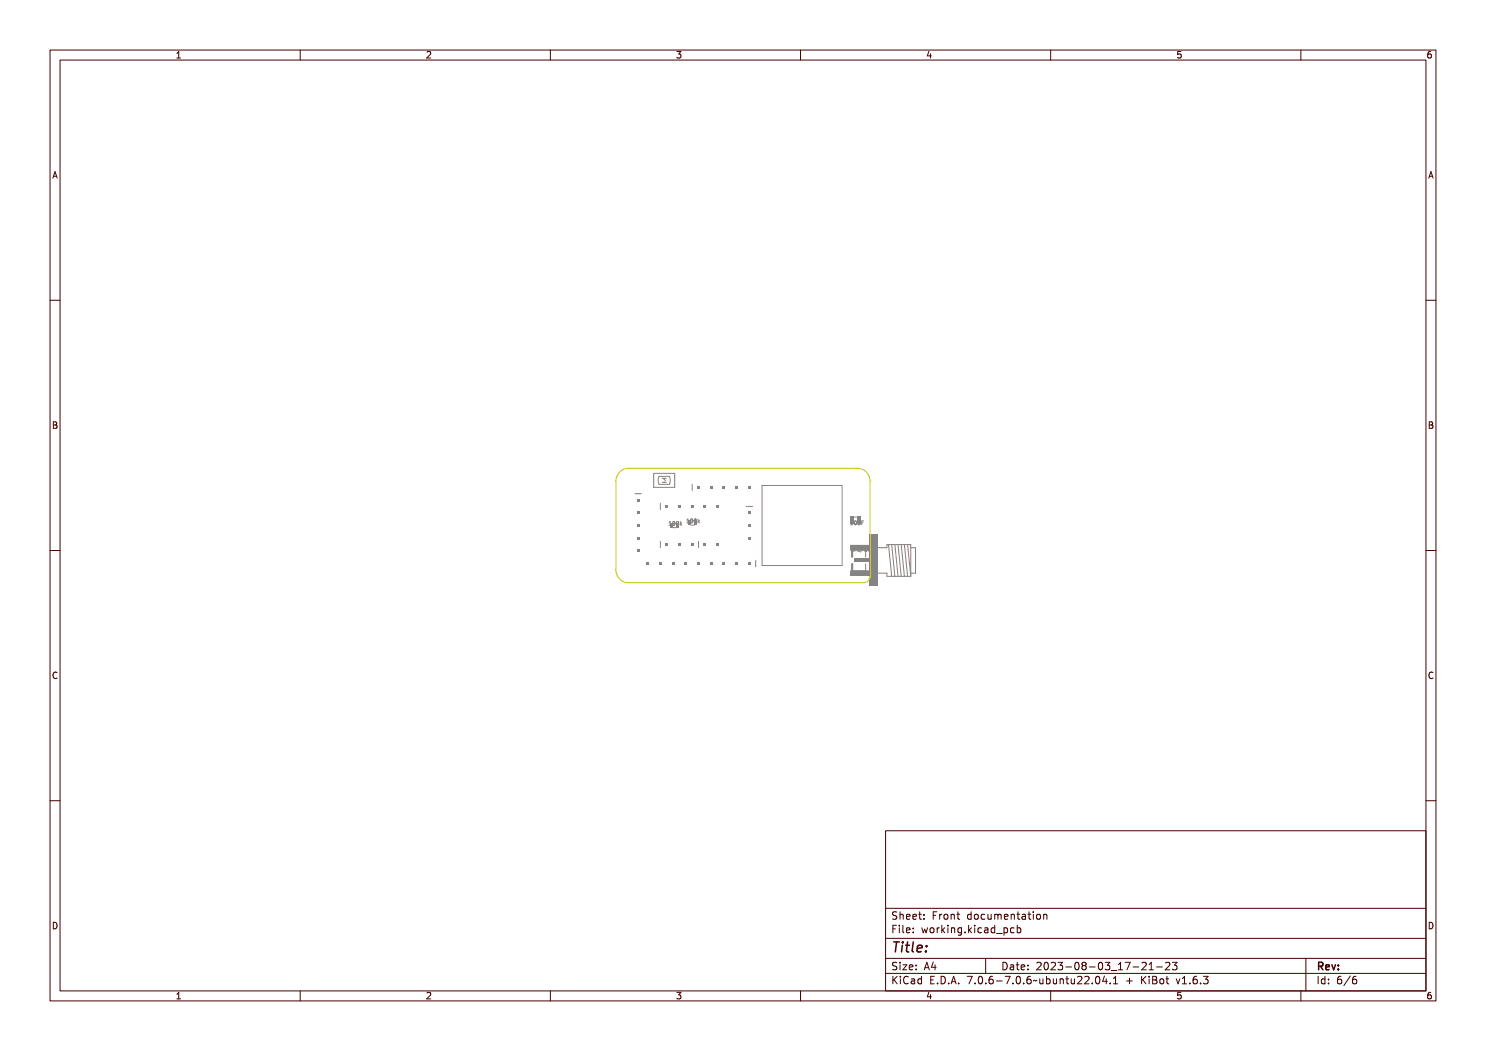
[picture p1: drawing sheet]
<svg xmlns="http://www.w3.org/2000/svg" width="297mm" height="210mm" viewBox="0 0 297 210" stroke-linecap="round" stroke-linejoin="round" font-family="sans-serif">
<g fill="none" stroke="#848484" stroke-width=".2">
<path d="M134.1 104.3h.2v.6l.2 .1h-.4l.1-.1v-.6zM134.4 105.4h.7M134.7 104.3h.1a.37 .37 0 0 1 .3 .3 .37 .37 0 0 1-.3 .4l-.2-.2zM134.8 104.3a.31 .31 0 0 1 .2 .3 .31 .31 0 0 1-.2 .3zM135.3 104.3h.1a.37 .37 0 0 1 .3 .3 .37 .37 0 0 1-.3 .4l-.1-.2zM135.4 104.3a.31 .31 0 0 1 .2 .3 .31 .31 0 0 1-.2 .3zM135.9 104.2l.1 .5 .4-.3-.2 .3 .2 .3-.3-.3-.2 .3zM137.6 103.8l.3-.1v.7l.2 .1h-.5l.2-.1v-.6zM138.2 103.8h.1a.37 .37 0 0 1 .4 .3 .37 .37 0 0 1-.4 .4l-.1-.2zM138.4 103.8a.31 .31 0 0 1 .2 .3 .31 .31 0 0 1-.2 .3zM138.9 103.8h.1a.37 .37 0 0 1 .3 .3 .37 .37 0 0 1-.3 .4l-.2-.2zM139 103.8a.31 .31 0 0 1 .2 .3 .31 .31 0 0 1-.2 .3z"/>
<path d="M139.5 103.7l.1 .5 .3-.3-.2 .2 .3 .4-.3-.3-.2 .3zM170 104.2l.2-.1v.7l.2 .1h-.4l.1-.1v-.6zM170.1 109.7l.2 .4 .2-.4v.5l-.1-.1a.17 .17 0 0 1-.2 .1 .17 .17 0 0 1-.1-.2zM170.6 104.2l.1-.1a.37 .37 0 0 1 .3 .4 .37 .37 0 0 1-.3 .4l-.2-.2zM170.7 109.5h.4l-.3 .1v.2h.3l-.3 .1v.3zM170.7 104.2a.31 .31 0 0 1 .2 .3 .31 .31 0 0 1-.2 .3zM171.2 104.3l.2 .5 .2-.5v.6l-.1-.1a.18 .18 0 0 1-.2 .1 .18 .18 0 0 1-.1-.2zM171.3 109.5l.1 .6 .3 .1h-.4zM171.8 104.1h.5l-.4 .1v.2h.3l-.3 .1v.4h-.1zM172.2 109.5l-.4 .8zM172.5 109.5h.3l-.3 .2a.27 .27 0 0 1 .4 .3 .27 .27 0 0 1-.5 .2v-.1h.3v-.2a.23 .23 0 0 1-.3-.1 .23 .23 0 0 1 .1-.3zM173 109.5h.1l.1 .3 .2-.3h.1v.7l-.1-.6-.1 .3-.2-.3-.1 .6z"/>
<path d="M173.8 109.5h.1l.2 .7-.1-.2h-.3l-.2 .2zM173.8 109.6l.1 .3h-.2zM174.3 110.2l.3-.8 .2 .8M174.4 110h.3"/>
<circle cx="134.9" cy="104.6" r=".07"/>
<circle cx="135.5" cy="104.6" r=".07"/>
<circle cx="138.4" cy="104.1" r=".07"/>
<circle cx="139.1" cy="104.1" r=".07"/>
<circle cx="170.8" cy="104.5" r=".07"/>
</g>
<g fill="#848484">
<path d="M135.1 104.5h.5v1h-.5z" fill-rule="evenodd"/>
<path d="M134 104.5h.5v1h-.5z" fill-rule="evenodd"/>
</g>
<path d="M138.3 96.7v1.3" fill="none" stroke="#848484" stroke-width=".2"/>
<g fill="#848484">
<path d="M139.4 97.1h.5v.5h-.5z" fill-rule="evenodd"/>
<path d="M141.9 97.1h.5v.5h-.5z" fill-rule="evenodd"/>
<path d="M144.4 97.1h.5v.5h-.5z" fill-rule="evenodd"/>
<path d="M147 97.1h.5v.5h-.5z" fill-rule="evenodd"/>
<path d="M149.5 97.1h.5v.5h-.5z" fill-rule="evenodd"/>
</g>
<path d="M138.1 104.9h.7" fill="none" stroke="#848484" stroke-width=".2"/>
<g fill="#848484">
<path d="M138.8 104h.5v1h-.5z" fill-rule="evenodd"/>
<path d="M137.6 104h.5v1h-.5z" fill-rule="evenodd"/>
</g>
<path d="M126.9 98.7h1.3" fill="none" stroke="#848484" stroke-width=".2"/>
<g fill="#848484">
<path d="M127.3 99.7h.5v.5h-.5z" fill-rule="evenodd"/>
<path d="M127.3 102.2h.5v.5h-.5z" fill-rule="evenodd"/>
<path d="M127.3 104.8h.5v.5h-.5z" fill-rule="evenodd"/>
<path d="M127.3 107.3h.5v.5h-.5z" fill-rule="evenodd"/>
<path d="M127.3 109.8h.5v.5h-.5z" fill-rule="evenodd"/>
</g>
<path d="M139.6 108.2v1.2" fill="none" stroke="#848484" stroke-width=".2"/>
<g fill="#848484">
<path d="M140.6 108.6h.5v.5h-.5z" fill-rule="evenodd"/>
<path d="M143.2 108.6h.5v.5h-.5z" fill-rule="evenodd"/>
</g>
<path d="M151 112v1.3" fill="none" stroke="#848484" stroke-width=".2"/>
<g fill="#848484">
<path d="M149.5 112.4h.5v.5h-.5z" fill-rule="evenodd"/>
<path d="M147 112.4h.5v.5h-.5z" fill-rule="evenodd"/>
<path d="M144.4 112.4h.5v.5h-.5z" fill-rule="evenodd"/>
<path d="M141.9 112.4h.5v.5h-.5z" fill-rule="evenodd"/>
<path d="M139.4 112.4h.5v.5h-.5z" fill-rule="evenodd"/>
<path d="M136.8 112.4h.5v.5h-.5z" fill-rule="evenodd"/>
<path d="M134.3 112.4h.5v.5h-.5z" fill-rule="evenodd"/>
<path d="M131.7 112.4h.5v.5h-.5z" fill-rule="evenodd"/>
<path d="M129.2 112.4h.5v.5h-.5z" fill-rule="evenodd"/>
</g>
<g fill="none" stroke="#848484" stroke-width=".2">
<path d="M152.3 97h16v16h-16zM170.2 109.9v1.4h.2v-1.4h2.6v1.4M170.3 110v1.3M170.3 112.7v1.3M173 112.7v1.4h-2.8v-1.4h.2v1.4M175.4 109.4h1.9v-.6h4.7v6.4h-4.7v-.7h-1.9zM177.6 108.8l.6 6.4M178.2 108.8l.7 6.4M178.9 108.8l.6 6.4M179.5 108.8l.6 6.4M180.1 108.8l.7 6.4M180.8 108.8l.6 6.4"/>
<path d="M181.4 108.8l.6 6.4M182 109.4h1v5.1h-1"/>
</g>
<g fill="#848484">
<path d="M170.6 111.7h3.2v.6h-3.2z" fill-rule="evenodd"/>
<path d="M173.7 106.8h1.7v10.3h-1.7z" fill-rule="evenodd"/>
<path d="M169.9 108.9h5.5v6.2h-5.5v-1.1h3.8v-4h-3.8z" fill-rule="evenodd"/>
</g>
<path d="M130.7 94.6h4.2v2.8h-4.2zM131.7 95.2h2.1a2.09 2.09 0 0 1 0 1.6h-2.1a2.09 2.09 0 0 1 0-1.6zM132.4 95.6h.8M132.4 96.4h.8M132.8 95.6v.2l.3 .3M132.8 96.3v.1M132 100.6v1.2" fill="none" stroke="#848484" stroke-width=".2"/>
<g fill="#848484">
<path d="M133 100.9h.5v.5h-.5z" fill-rule="evenodd"/>
<path d="M135.5 100.9h.6v.5h-.6z" fill-rule="evenodd"/>
<path d="M138.1 100.9h.5v.5h-.5z" fill-rule="evenodd"/>
<path d="M140.6 100.9h.5v.5h-.5z" fill-rule="evenodd"/>
<path d="M143.2 100.9h.5v.5h-.5z" fill-rule="evenodd"/>
</g>
<path d="M170.6 103.3h.8" fill="none" stroke="#848484" stroke-width=".2"/>
<g fill="#848484">
<path d="M169.9 103.3h.7v1.4h-.7z" fill-rule="evenodd"/>
<path d="M171.3 103.3h.8v1.4h-.8z" fill-rule="evenodd"/>
</g>
<path d="M132 108.2v1.2" fill="none" stroke="#848484" stroke-width=".2"/>
<g fill="#848484">
<path d="M133 108.6h.5v.5h-.5z" fill-rule="evenodd"/>
<path d="M135.5 108.6h.6v.5h-.6z" fill-rule="evenodd"/>
<path d="M138.1 108.6h.5v.5h-.5z" fill-rule="evenodd"/>
</g>
<path d="M149.1 101.2h1.3" fill="none" stroke="#848484" stroke-width=".2"/>
<g fill="#848484">
<path d="M149.5 102.2h.5v.5h-.5z" fill-rule="evenodd"/>
<path d="M149.5 104.8h.5v.5h-.5z" fill-rule="evenodd"/>
<path d="M149.5 107.3h.5v.5h-.5z" fill-rule="evenodd"/>
</g>
<path d="M124.1 94.1l1-.5h.5h45.8a2.54 2.54 0 0 1 2.5 2.5v19.1a1.27 1.27 0 0 1-1.3 1.2h-47a2.54 2.54 0 0 1-2.5-2.5v-17.8a2.54 2.54 0 0 1 1-2z" fill="none" stroke="#c2c200" stroke-width=".2"/>
<g fill="none" stroke="#480000" stroke-width=".2">
<path d="M10 10h277v190h-277zM12 12h273v186h-273zM60 10v2M110 10v2M160 10v2M210 10v2M260 10v2M10 60h2M285 60h2M10 110h2M285 110h2M10 160h2"/>
<path d="M285 160h2M177 166h108v32h-108zM60 198v2M110 198v2M160 198v2M177 181.5h108M177 187.5h108M177 191.5h108M177 194.5h108M178.1 195.2h.2v.6l.6-.6h.3l-.6 .6 .6 .8h-.2l-.5-.7-.2 .2v.5h-.2zM178.2 185h.9v.2h-.7v.4h.6v.2h-.6v.7h-.2zM178.3 182.4l.5-.1h.2v.2a.31 .31 0 0 0-.5-.1 .31 .31 0 0 0 0 .5 .5 .5 0 0 1 .6 .6 .5 .5 0 0 1-.8 .2l-.1-.2a.34 .34 0 0 0 .4 .1 .34 .34 0 0 0 .1-.5 .47 .47 0 0 1-.5-.2 .47 .47 0 0 1 .1-.5z"/>
<path d="M178.3 192.5l.5-.1h.2v.2a.31 .31 0 0 0-.5-.1 .31 .31 0 0 0 0 .5 .5 .5 0 0 1 .6 .6 .5 .5 0 0 1-.8 .2l-.1-.2a.34 .34 0 0 0 .4 .1 .34 .34 0 0 0 .1-.5 .47 .47 0 0 1-.5-.2 .47 .47 0 0 1 .1-.5zM179.4 182.2h.2v.6a.35 .35 0 0 1 .4-.1 .35 .35 0 0 1 .2 .4v.6h-.2v-.8h-.4v.8h-.2zM179.5 185.4h.4v.9h.4v.2h-.9v-.2h.3v-.8h-.2zM179.5 192.8h.4v.9h.4v.1h-.9v-.1h.3v-.8h-.2zM179.5 195.6h.4v.9h.4v.1h-.9v-.1h.3v-.8h-.2zM179.7 184.9h.2v.3h-.2zM179.7 192.3h.2v.3h-.2zM179.7 195.1h.2v.3h-.2zM180.6 184.9h.4v1.3l.4 .1v.2l-.5-.2v-1.2h-.3zM180.6 192.8h.8l-.6 .9h.6v.1h-.8l.6-.9h-.6zM180.7 182.8l.1-.1a.49 .49 0 0 1 .5 0 .49 .49 0 0 1 .2 .5h-.8a.42 .42 0 0 0 .3 .4 .42 .42 0 0 0 .4-.1 .47 .47 0 0 1-.4 .3 .47 .47 0 0 1-.4-.3zM180.7 195.4a.4 .4 0 0 1 .4-.3 .4 .4 0 0 1 .4 .3 .56 .56 0 0 0-.8 .4 .56 .56 0 0 0 .5 .7l.3-.1a.43 .43 0 0 1-.5 .3 .43 .43 0 0 1-.4-.4v-.6z"/>
<path d="M180.8 182.9l.4-.1 .1 .3h-.6zM181.8 195.6l.3-.1a.43 .43 0 0 1 .5 .5v.6h-.1v-.1a.38 .38 0 0 1-.5 .2 .38 .38 0 0 1-.2-.5 .38 .38 0 0 1 .4-.2h.3a.35 .35 0 0 0-.3-.4 .35 .35 0 0 0-.4 .2zM181.9 182.8l.1-.1a.49 .49 0 0 1 .5 0 .49 .49 0 0 1 .2 .5h-.8a.42 .42 0 0 0 .3 .4 .42 .42 0 0 0 .5-.1 .47 .47 0 0 1-.5 .3 .47 .47 0 0 1-.4-.3zM181.9 185.5l.1-.1a.49 .49 0 0 1 .5 0 .49 .49 0 0 1 .2 .5h-.8a.42 .42 0 0 0 .3 .4 .42 .42 0 0 0 .5-.1 .47 .47 0 0 1-.5 .3 .47 .47 0 0 1-.4-.3zM181.9 192.9l.1-.1a.49 .49 0 0 1 .5 0 .49 .49 0 0 1 .2 .5h-.8a.42 .42 0 0 0 .3 .4 .42 .42 0 0 0 .5-.1 .47 .47 0 0 1-.5 .3 .47 .47 0 0 1-.4-.3zM182 196.2l.5-.1a.31 .31 0 0 1-.2 .4 .31 .31 0 0 1-.4-.1zM182 182.9l.4-.1 .1 .3h-.6zM182 185.6l.4-.1 .1 .3h-.6zM182 193l.4-.1 .1 .3h-.6zM183 195.7l.4-.2 .2 .2v-.6h.2v1.5h-.2v-.1a.42 .42 0 0 1-.5 .1 .42 .42 0 0 1-.2-.5zM183.2 195.8l.1-.1a.4 .4 0 0 1 .3 .4 .4 .4 0 0 1-.3 .4l-.2-.2zM183.2 182.3h.2v.4h.4v.1h-.4v.7l.4 .1v.1h-.4l-.1-.1-.1-.8h-.3v-.1h.3z"/>
<path d="M183.3 185.4h.2v.3h-.2zM183.3 186.2h.2v.3h-.2zM183.3 192.8h.2v.3h-.2zM183.3 193.6h.2v.2h-.2zM184.5 182.7h.2v.3h-.2zM184.5 183.5h.2v.2h-.2zM185.2 185.4h.2l.2 .8 .1-.5h.2l.2 .5 .1-.8h.2l-.2 1.1h-.2l-.2-.7-.2 .7h-.1zM185.4 195.2h.9v.2h-.7v.4h.6v.2h-.6v.5h.7v.1h-.9zM185.7 192.4h.2l.5 1.4h-.2l-.1-.3h-.5l-.1 .3h-.2zM185.8 192.6l.2 .7h-.4zM186.6 182.3h.9v.2h-.7v.4h.6v.2h-.6v.6h-.2zM186.8 185.6l.1-.1a.39 .39 0 0 1 .4 .4 .39 .39 0 0 1-.4 .4l-.1-.2z"/>
<path d="M186.9 196.4h.2v.2h-.2zM187.1 192.4h.2v.9h.2v.2h-.2v.3h-.2v-.3h-.6zM187.1 192.6v.7h-.4zM187.8 195.2a.76 .76 0 0 1 .9 .7 .76 .76 0 0 1-.9 .7zM188 195.4a.57 .57 0 0 1 .5 .5 .57 .57 0 0 1-.5 .6zM188 182.7h.2v.2v-.1a.29 .29 0 0 1 .3-.2 .29 .29 0 0 1 .3 .3 .37 .37 0 0 0-.5-.1 .37 .37 0 0 0-.1 .4v.5h-.2zM188 185.4h.2v.2v-.1a.29 .29 0 0 1 .3-.2 .29 .29 0 0 1 .3 .3 .37 .37 0 0 0-.5-.1 .37 .37 0 0 0-.1 .4v.6h-.2zM189.1 184.9h.1v.9l.5-.4h.2l-.4 .4 .5 .7h-.2l-.4-.6-.2 .1v.5h-.1zM189.2 182.9l.1-.1a.39 .39 0 0 1 .4 .4 .39 .39 0 0 1-.4 .4l-.1-.2zM189.3 196.4h.3v.2h-.3zM190.2 182.7h.2v.1a.35 .35 0 0 1 .4-.1 .35 .35 0 0 1 .3 .4v.6h-.2l-.1-.8h-.3l-.1 .8h-.2zM190.3 185.4h.4v.9h.4v.2h-.9v-.2h.4v-.8h-.3z"/>
<path d="M190.5 195.2h.3l.4 1.4h-.2l-.1-.3h-.5l-.1 .3h-.2zM190.6 184.9h.1v.3h-.1zM190.6 195.4l.2 .7h-.4zM191.4 185.4h.2v.1a.35 .35 0 0 1 .4-.1 .35 .35 0 0 1 .3 .4v.7h-.2l-.1-.9h-.3l-.1 .9h-.2zM191.7 182.3h.1v.4h.4v.1h-.4v.7l.4 .1v.1h-.4l-.1-.1v-.8h-.3v-.1h.3zM191.7 196.4h.3v.2h-.3zM192.7 185.5l.3-.2 .3 .2v-.1h.2v1a.53 .53 0 0 1-.8 .4v-.2a.36 .36 0 0 0 .4 .1 .36 .36 0 0 0 .2-.4l-.1 .1a.53 .53 0 0 1-.7-.3 .53 .53 0 0 1 .2-.6zM192.8 185.6l.1-.1a.39 .39 0 0 1 .4 .4 .39 .39 0 0 1-.4 .4l-.1-.2zM193.8 195.2h.9l-.5 1.4h-.2l.5-1.2h-.7zM193.9 182.8l.3-.2 .3 .2v-.6h.2v1.5h-.2v-.1a.42 .42 0 0 1-.6 .1 .42 .42 0 0 1-.1-.5zM194.1 182.8a.4 .4 0 0 1 .4 .4 .4 .4 0 0 1-.4 .4l-.2-.4zM194.1 186.2h.3v.3h-.3z"/>
<path d="M195.1 184.9h.2v.9l.4-.4h.3l-.5 .4 .5 .7h-.2l-.4-.6-.1 .1v.5h-.2zM195.2 182.9l.1-.1a.39 .39 0 0 1 .4 .4 .39 .39 0 0 1-.4 .4l-.1-.2zM195.3 196.4h.3v.2h-.3zM196.3 185.4h.5v.9h.3v.2h-.9v-.2h.4v-.8h-.3zM196.3 195.4a.57 .57 0 0 1 .7 0 .57 .57 0 0 1 .1 .8 .5 .5 0 0 1-.6 .5 .5 .5 0 0 1-.3-.8zM196.4 182.8a.39 .39 0 0 1 .4-.2 .39 .39 0 0 1 .3 .3 .4 .4 0 0 0-.6 0 .4 .4 0 0 0 0 .6 .4 .4 0 0 0 .6 0 .45 .45 0 0 1-.6 .3 .45 .45 0 0 1-.3-.6zM196.5 195.4a.61 .61 0 0 1 .4 1l-.1 .1a.61 .61 0 0 1-.4-1zM196.6 184.9h.2v.3h-.2zM197 191.5v3M197.4 182.7h.2v.8l.2 .1 .3-.2v-.7h.2v1h-.2v-.1a.35 .35 0 0 1-.4 .2 .35 .35 0 0 1-.3-.5zM197.6 185.5a.39 .39 0 0 1 .4-.2 .39 .39 0 0 1 .3 .3 .4 .4 0 0 0-.6 0 .4 .4 0 0 0 0 .6 .4 .4 0 0 0 .6 0 .45 .45 0 0 1-.6 .3 .45 .45 0 0 1-.3-.6zM197.7 196.4h.3v.2h-.3z"/>
<path d="M198.6 182.7l.5 .1 .3-.1 .2 1h-.2l-.1-.9-.2 .1v.8h-.1l-.2-.9-.1 .9h-.1zM198.7 185.4l.2-.1a.43 .43 0 0 1 .6 .5v.7h-.2v-.2a.38 .38 0 0 1-.5 .2 .38 .38 0 0 1-.2-.5 .38 .38 0 0 1 .5-.2h.2a.35 .35 0 0 0-.3-.4 .35 .35 0 0 0-.3 .2zM198.7 195.4a.38 .38 0 0 1 .4-.3 .38 .38 0 0 1 .3 .3 .43 .43 0 0 0-.5 0 .43 .43 0 0 0-.1 .5 .46 .46 0 0 1 .7 .1 .46 .46 0 0 1-.2 .6 .46 .46 0 0 1-.7-.2zM198.8 186l.5-.1a.31 .31 0 0 1-.1 .4 .31 .31 0 0 1-.4-.1zM199.9 185.5l.3-.2 .3 .2v-.6h.2v1.6h-.2v-.2a.42 .42 0 0 1-.5 .1 .42 .42 0 0 1-.2-.5zM199.9 182.8l.2-.1a.49 .49 0 0 1 .5 0 .49 .49 0 0 1 .1 .5h-.7a.42 .42 0 0 0 .2 .4 .42 .42 0 0 0 .5-.1 .47 .47 0 0 1-.4 .3 .47 .47 0 0 1-.5-.3zM200 196h.5v.2h-.5zM200 185.6l.1-.1a.39 .39 0 0 1 .4 .4 .39 .39 0 0 1-.4 .4l-.1-.2zM200.1 182.9l.3-.1 .2 .3h-.6zM200.1 192.4a.76 .76 0 0 1 1 .7 .76 .76 0 0 1-1 .7zM200.3 192.6a.57 .57 0 0 1 .6 .5 .57 .57 0 0 1-.6 .6zM200.9 186.8l1.2 .1z"/>
<path d="M201 195.2h.9l-.5 1.4h-.2l.5-1.2h-.7zM201.1 182.7h.1v.1a.35 .35 0 0 1 .5-.1 .35 .35 0 0 1 .2 .4v.6h-.2v-.8h-.4l-.1 .8h-.1zM201.4 192.8l.3-.1a.43 .43 0 0 1 .5 .5v.6h-.1v-.1a.38 .38 0 0 1-.5 .2 .38 .38 0 0 1-.2-.5 .38 .38 0 0 1 .4-.2h.3a.35 .35 0 0 0-.3-.4 .35 .35 0 0 0-.4 .2zM201.6 193.4l.5-.1a.31 .31 0 0 1-.2 .4 .31 .31 0 0 1-.4-.1zM202.2 185.4h.2v.1a.53 .53 0 0 1 .8 .3 .53 .53 0 0 1-.6 .7l-.2-.2v.6h-.2zM202.5 182.3h.2v.4h.4v.1h-.4v.7l.4 .1v.1h-.4l-.2-.1v-.8h-.3v-.1h.3zM202.5 185.6l.1-.1a.4 .4 0 0 1 .4 .4 .4 .4 0 0 1-.4 .4l-.2-.2zM202.5 196.4h.3v.2h-.3zM202.8 192.4h.2v.4h.4v.1h-.4v.7l.4 .1v.1h-.4l-.2-.1v-.8h-.3v-.1h.3zM203.5 182.7l.3-.1a.43 .43 0 0 1 .5 .5v.6h-.2v-.1a.38 .38 0 0 1-.5 .2 .38 .38 0 0 1-.2-.5 .38 .38 0 0 1 .5-.2h.2a.35 .35 0 0 0-.2-.4 .35 .35 0 0 0-.4 .2zM203.5 195.4a.57 .57 0 0 1 .8 0 .57 .57 0 0 1 0 .8 .5 .5 0 0 1-.6 .5 .5 .5 0 0 1-.3-.8zM203.6 185.5a.39 .39 0 0 1 .4-.2 .39 .39 0 0 1 .3 .3 .4 .4 0 0 0-.5 0 .4 .4 0 0 0 0 .6 .4 .4 0 0 0 .5 0 .45 .45 0 0 1-.6 .3 .45 .45 0 0 1-.2-.6z"/>
<path d="M203.7 183.3l.4-.1a.31 .31 0 0 1-.1 .4 .31 .31 0 0 1-.4-.1zM203.7 195.4a.61 .61 0 0 1 .4 1l-.1 .1a.61 .61 0 0 1-.3-1zM203.9 192.9l.1-.1a.49 .49 0 0 1 .5 0 .49 .49 0 0 1 .2 .5h-.8a.42 .42 0 0 0 .3 .4 .42 .42 0 0 0 .5-.1 .47 .47 0 0 1-.5 .3 .47 .47 0 0 1-.4-.3zM204 193l.4-.1 .1 .3h-.6zM204.7 184.9h.1v.6a.53 .53 0 0 1 .8 .3 .53 .53 0 0 1-.6 .7l-.2-.2v.2h-.1zM204.9 182.3h.2v.4h.4v.1h-.4v.7l.4 .1v.1h-.4l-.2-.1v-.8h-.3v-.1h.3zM204.9 185.6l.1-.1a.39 .39 0 0 1 .4 .4 .39 .39 0 0 1-.4 .4l-.1-.2zM204.9 196.4h.3v.2h-.3zM205.3 192.8h.2v.3h-.2zM205.3 193.6h.2v.2h-.2zM205.9 182.7h.5v.9h.3v.1h-.9v-.1h.4v-.8h-.3zM205.9 195.4a.38 .38 0 0 1 .4-.3 .38 .38 0 0 1 .3 .3 .43 .43 0 0 0-.5 0 .43 .43 0 0 0-.1 .5 .46 .46 0 0 1 .7 .1 .46 .46 0 0 1-.2 .6 .46 .46 0 0 1-.6-.2z"/>
<path d="M206.2 182.2h.2v.3h-.2zM207 196l1-.1a.49 .49 0 0 1-.8 .1l-.2 .2zM207.3 182.9l.1-.1a.39 .39 0 0 1 .4 .4 .39 .39 0 0 1-.4 .4l-.2-.2zM207.4 192.5a.53 .53 0 0 1 .8 .1 .53 .53 0 0 1-.3 .7l-.3 .4h.7v.1h-.9l.3-.5a.4 .4 0 0 0 .3-.4 .4 .4 0 0 0-.3-.4l-.3 .2zM208.3 182.7h.1v.1a.35 .35 0 0 1 .5-.1 .35 .35 0 0 1 .2 .4v.6h-.2v-.8h-.4l-.1 .8h-.1zM208.3 195.6h.1l.1 .8 .2 .1 .2-.2v-.7h.2v1h-.2v-.1a.35 .35 0 0 1-.4 .2 .35 .35 0 0 1-.2-.5zM208.7 192.6a.57 .57 0 0 1 .7 0 .57 .57 0 0 1 .1 .8 .5 .5 0 0 1-.6 .5 .5 .5 0 0 1-.3-.8zM208.9 192.6a.61 .61 0 0 1 .3 1l-.1 .1a.61 .61 0 0 1-.3-1zM209.5 195.1h.2v.6a.53 .53 0 0 1 .7 .3 .53 .53 0 0 1-.6 .7l-.1-.2v.1h-.2zM209.7 195.8l.1-.1a.4 .4 0 0 1 .4 .4 .4 .4 0 0 1-.4 .4l-.1-.2zM209.8 192.5a.53 .53 0 0 1 .8 .1 .53 .53 0 0 1-.3 .7l-.3 .4h.7v.1h-.9l.3-.5a.4 .4 0 0 0 .3-.4 .4 .4 0 0 0-.3-.4l-.3 .2zM210 198v2"/>
<path d="M210.7 195.6h.2v.8l.2 .1 .2-.2v-.7h.2v1h-.2v-.1a.35 .35 0 0 1-.4 .2 .35 .35 0 0 1-.2-.5zM211 192.4a.46 .46 0 0 1 .6 0 .46 .46 0 0 1 .1 .6l-.1 .1a.47 .47 0 0 1 .2 .7 .47 .47 0 0 1-.7 0l-.1-.2a.35 .35 0 0 0 .5 .1 .35 .35 0 0 0 0-.5h-.3v-.2a.29 .29 0 0 0 .4-.1 .29 .29 0 0 0-.1-.4 .29 .29 0 0 0-.4 .1h-.1zM211.9 195.6h.2v.1a.35 .35 0 0 1 .4-.1 .35 .35 0 0 1 .2 .4v.6h-.2v-.8h-.4v.8h-.2zM212.4 193.2h.5v.2h-.5zM213.3 195.2h.2v.4h.4v.1h-.4v.7l.4 .1v.1h-.4l-.2-.1v-.8h-.3v-.1h.3zM213.5 192.6a.57 .57 0 0 1 .7 0 .57 .57 0 0 1 .1 .8 .5 .5 0 0 1-.6 .5 .5 .5 0 0 1-.3-.8zM213.7 192.6a.61 .61 0 0 1 .3 1v.1a.61 .61 0 0 1-.4-1zM214.3 195.6h.2v.8l.2 .1 .2-.2v-.7h.2v1h-.2v-.1a.35 .35 0 0 1-.4 .2 .35 .35 0 0 1-.2-.5zM214.7 192.5a.41 .41 0 0 1 .7-.1 .41 .41 0 0 1-.2 .7 .42 .42 0 0 1 .2 .6 .42 .42 0 0 1-.7 0 .42 .42 0 0 1 .2-.6l-.3-.2zM215.5 195.3a.53 .53 0 0 1 .8 .1 .53 .53 0 0 1-.3 .7l-.3 .4h.6v.1h-.9l.4-.5a.4 .4 0 0 0 .3-.4 .4 .4 0 0 0-.3-.4l-.3 .2zM216 193.2h.5v.2h-.5zM216.7 195.3a.53 .53 0 0 1 .8 .1 .53 .53 0 0 1-.3 .7l-.3 .4h.6v.1h-.9l.4-.5a.4 .4 0 0 0 .3-.4 .4 .4 0 0 0-.3-.4l-.3 .2z"/>
<path d="M217.1 192.6a.57 .57 0 0 1 .7 0 .57 .57 0 0 1 .1 .8 .5 .5 0 0 1-.6 .5 .5 .5 0 0 1-.3-.8zM217.3 192.6a.61 .61 0 0 1 .3 1v.1a.61 .61 0 0 1-.4-1zM218.2 196.4h.2v.2h-.2zM218.2 192.4a.46 .46 0 0 1 .6 0 .46 .46 0 0 1 .1 .6l-.1 .1a.47 .47 0 0 1 .2 .7 .47 .47 0 0 1-.7 0l-.1-.2a.35 .35 0 0 0 .5 .1 .35 .35 0 0 0 0-.5h-.3v-.2a.29 .29 0 0 0 .4-.1 .29 .29 0 0 0-.1-.4 .29 .29 0 0 0-.4 .1h-.1zM219.2 195.4a.57 .57 0 0 1 .7 0 .57 .57 0 0 1 .1 .8 .5 .5 0 0 1-.7 .5 .5 .5 0 0 1-.3-.8zM219.2 194.2l1.3 .1zM219.4 195.4a.61 .61 0 0 1 .3 1l-.1 .1a.61 .61 0 0 1-.3-1zM220.7 192.5l.5-.1v1.3h.3v.1h-.8v-.1h.3v-1.1h-.3zM220.8 195.2h.2v.9h.2v.2h-.2v.3h-.2v-.3h-.6zM220.8 195.4v.7h-.4zM221.8 196.4h.2v.2h-.2zM221.8 192.4h.9l-.5 1.4h-.2l.5-1.2h-.7z"/>
<path d="M222.8 195.3l.5-.1v1.3h.3v.1h-.8v-.1h.3v-1.1h-.3zM223.2 193.2h.5v.2h-.5zM224.2 192.5a.53 .53 0 0 1 .8 .1 .53 .53 0 0 1-.3 .7l-.3 .4h.7v.1h-.9l.3-.5a.4 .4 0 0 0 .4-.4 .4 .4 0 0 0-.4-.4l-.3 .2zM225.4 195.5h.2v.4h.4v.2h-.4v.4h-.2v-.4h-.4v-.2h.4zM225.5 192.5l.5-.1v1.3h.3v.1h-.8v-.1h.3v-1.1h-.3zM226.8 193.2h.5v.2h-.5zM227.5 195.2h.2v.6l.6-.6h.2l-.6 .6 .6 .8h-.2l-.5-.7-.1 .2v.5h-.2zM227.8 192.5a.53 .53 0 0 1 .8 .1 .53 .53 0 0 1-.2 .7l-.4 .4h.7v.1h-.9l.3-.5a.4 .4 0 0 0 .4-.4 .4 .4 0 0 0-.4-.4l-.3 .2zM228.8 195.6h.4v.9h.4v.1h-.9v-.1h.4v-.8h-.3zM229.1 192.4a.46 .46 0 0 1 .6 0 .46 .46 0 0 1 0 .6l-.1 .1a.47 .47 0 0 1 .2 .7 .47 .47 0 0 1-.7 0l-.1-.2a.35 .35 0 0 0 .5 .1 .35 .35 0 0 0 0-.5h-.2v-.2a.29 .29 0 0 0 .4-.1 .29 .29 0 0 0-.2-.4 .29 .29 0 0 0-.3 .1h-.1zM229.1 195.1h.1v.3h-.1zM229.9 195.2h.4a.35 .35 0 0 1 .5 .2 .35 .35 0 0 1-.3 .5 .41 .41 0 0 1 .3 .5 .41 .41 0 0 1-.5 .2h-.4z"/>
<path d="M230.1 196h.2a.27 .27 0 0 1 .3 .2 .27 .27 0 0 1-.3 .3h-.2zM230.1 195.4h.2a.23 .23 0 0 1 .3 .2 .23 .23 0 0 1-.3 .2h-.2zM231.2 193.2h1.1M231.3 195.8l.1-.1a.39 .39 0 0 1 .4 .4 .39 .39 0 0 1-.4 .4l-.1-.2zM232.6 195.2h.1v.4h.4v.1h-.4l.1 .7 .3 .1v.1h-.3l-.2-.1v-.8h-.3v-.1h.3zM233 192.4l.5-.1 .3 .4-.9 1.1h.9M234.3 192.3h.9l-.5 .6 .5 .1v.6l-.2 .2-.7-.2M234.6 195.6h.2l.3 .9 .4-.9h.2l-.4 1h-.3zM236 195.3l.5-.1v1.3h.3v.1h-.8v-.1h.3v-1.1h-.3zM237.4 196.4h.3v.2h-.3zM238.4 195.4a.38 .38 0 0 1 .4-.3 .38 .38 0 0 1 .3 .3 .43 .43 0 0 0-.5 0 .43 .43 0 0 0-.1 .5 .46 .46 0 0 1 .7 .1 .46 .46 0 0 1-.2 .6 .46 .46 0 0 1-.7-.2zM239.8 196.4h.3v.2h-.3z"/>
<path d="M240.7 195.2a.46 .46 0 0 1 .6 0 .46 .46 0 0 1 .1 .6l-.1 .1a.47 .47 0 0 1 .2 .7 .47 .47 0 0 1-.7 0l-.1-.2a.35 .35 0 0 0 .5 .1 .35 .35 0 0 0 0-.5l-.3-.1v-.1a.29 .29 0 0 0 .4-.1 .29 .29 0 0 0-.1-.4 .29 .29 0 0 0-.4 .1h-.1zM260 198v2M261 191.5v6.5M263.2 195.2h.8v.2h-.3v1.1h.3v.1h-.8v-.1h.3v-1.1h-.3zM264.4 195.7l.3-.2 .3 .2v-.6h.2v1.5h-.2v-.1a.42 .42 0 0 1-.5 .1 .42 .42 0 0 1-.2-.5zM264.6 195.8l.1-.1a.4 .4 0 0 1 .3 .4 .4 .4 0 0 1-.3 .4l-.2-.2zM265.9 195.6h.2v.3h-.2zM265.9 196.4h.2v.2h-.2zM268.1 195.4a.38 .38 0 0 1 .3-.3 .38 .38 0 0 1 .4 .3 .43 .43 0 0 0-.5 0 .43 .43 0 0 0-.2 .5 .46 .46 0 0 1 .7 .1 .46 .46 0 0 1-.2 .6 .46 .46 0 0 1-.6-.2zM269.9 195.2h.2l-.8 1.6h-.2zM270.5 195.4a.38 .38 0 0 1 .4-.3 .38 .38 0 0 1 .3 .3 .43 .43 0 0 0-.5 0 .43 .43 0 0 0-.2 .5 .46 .46 0 0 1 .7 .1 .46 .46 0 0 1-.2 .6 .46 .46 0 0 1-.6-.2z"/>
<circle cx="187" cy="185.9" r=".53"/>
<circle cx="189.4" cy="183.2" r=".53"/>
<circle cx="195.4" cy="183.2" r=".53"/>
<circle cx="196.7" cy="195.9" r=".13"/>
<circle cx="199.1" cy="196.2" r=".32"/>
<circle cx="203.9" cy="195.9" r=".13"/>
<circle cx="206.3" cy="196.2" r=".32"/>
<circle cx="207.4" cy="183.2" r=".53"/>
<circle cx="209" cy="193.1" r=".13"/>
<circle cx="213.8" cy="193.1" r=".13"/>
<circle cx="215" cy="193.4" r=".29"/>
<circle cx="215" cy="192.8" r=".25"/>
<circle cx="217.4" cy="193.1" r=".13"/>
<circle cx="219.5" cy="195.9" r=".13"/>
<circle cx="231.5" cy="196.1" r=".53"/>
<circle cx="238.8" cy="196.2" r=".32"/>
<circle cx="268.5" cy="196.2" r=".32"/>
<circle cx="270.9" cy="196.2" r=".32"/>
</g>
<g fill="none" stroke="#480000" stroke-width=".3">
<path d="M178.1 188.4h1.4v.2h-.6v1.7h-.2v-1.7h-.6zM179.9 188.8h.7v1.3h.4v.2h-1.2v-.2h.5v-1.1h-.4zM180.3 188.3h.3v.3h-.3zM181.8 188.4h.2v.4h.6v.2h-.6v1l.6 .1v.2a.55 .55 0 0 1-.8-.5v-.8h-.4v-.2h.4zM183 188.3h.6l.1 1.6 .1 .2h.4v.2a.54 .54 0 0 1-.8-.5v-1.4h-.4zM184.8 189a.65 .65 0 0 1 .8-.1 .65 .65 0 0 1 .3 .7h-1.1a.56 .56 0 0 0 .4 .5 .56 .56 0 0 0 .6-.1v.2a.81 .81 0 0 1-1.1-.1 .81 .81 0 0 1 .1-1.1zM185 189.1l.4-.1 .2 .4h-.8zM186.7 188.9h.3v.4h-.3zM186.7 189.9h.3v.4h-.3zM263.1 192.4a.73 .73 0 0 1 .9 .2v.3l-.3 .3 .5 .6h-.2l-.3-.4-.2-.2h-.2v.6h-.2zM263.3 192.6h.2a.26 .26 0 0 1 .3 .2 .26 .26 0 0 1-.2 .3h-.3zM264.5 192.9l.1-.1a.49 .49 0 0 1 .5 0 .49 .49 0 0 1 .2 .5h-.8a.42 .42 0 0 0 .3 .4 .42 .42 0 0 0 .4-.1 .47 .47 0 0 1-.4 .3 .47 .47 0 0 1-.4-.3z"/>
<path d="M264.6 193l.3-.1 .2 .3h-.6zM265.5 192.8h.2l.3 .9 .3-.9h.2l-.4 1h-.2zM267.1 192.8h.2v.3h-.2zM267.1 193.6h.2v.2h-.2z"/>
</g>
<text font-size="2.7" fill="#480000" x="178" y="190.3">Title:</text>
<g font-size="2" fill="#480000">
<text x="178" y="183.7">Sheet: Front documentation</text>
<text x="178" y="186.5">File: working.kicad_pcb</text>
<text x="178" y="193.9">Size: A4</text>
<text x="178" y="196.6">KiCad E.D.A. 7.0.6-7.0.6~ubuntu22.04.1 + KiBot v1.6.3</text>
<text x="200" y="193.9">Date: 2023-08-03_17-21-23</text>
<text x="263" y="196.6">Id: 6/6</text>
<text x="263" y="193.9">Rev:</text>
</g>
<g font-size="1.7" fill="#480000">
<text x="35" y="11.7">1</text>
<text x="85" y="11.7">2</text>
<text x="135" y="11.7">3</text>
<text x="185" y="11.7">4</text>
<text x="235" y="11.7">5</text>
<text x="285" y="11.7">6</text>
<text x="10.5" y="35.7">A</text>
<text x="285.5" y="35.7">A</text>
<text x="10.5" y="85.6">B</text>
<text x="285.5" y="85.6">B</text>
<text x="10.5" y="135.7">C</text>
<text x="285.5" y="135.7">C</text>
<text x="10.5" y="185.6">D</text>
<text x="285.5" y="185.6">D</text>
<text x="35" y="199.7">1</text>
<text x="85" y="199.7">2</text>
<text x="135" y="199.7">3</text>
<text x="185" y="199.7">4</text>
<text x="235" y="199.7">5</text>
<text x="285" y="199.7">6</text>
</g>
<g font-size="1" fill="#848484">
<text x="133.9" y="105">100k</text>
<text x="137.5" y="104.5">100k</text>
<text x="169.8" y="104.9">10uF</text>
<text x="170" y="110.2">uFL/SMA</text>
</g>
</svg>
